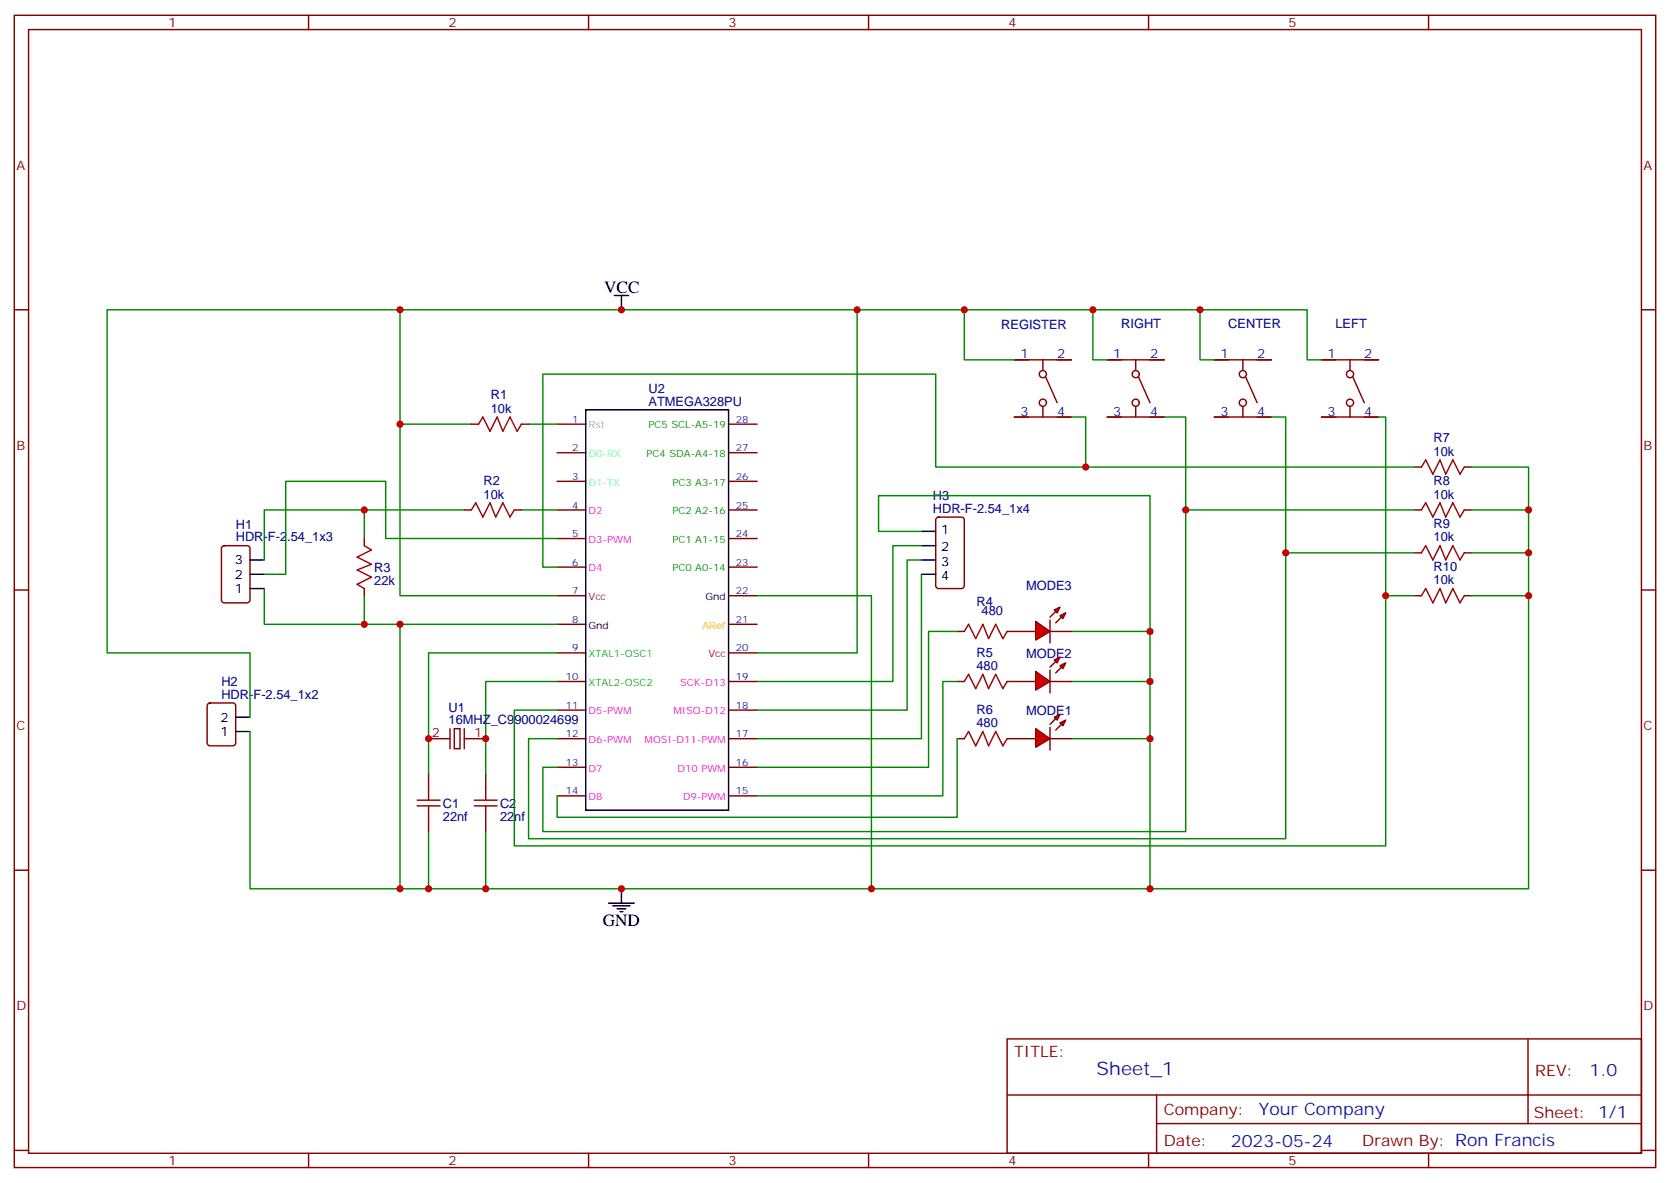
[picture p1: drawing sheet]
<svg xmlns="http://www.w3.org/2000/svg" width="412mm" height="292mm" viewBox="0 0 412 292" stroke-linecap="round" stroke-linejoin="round" font-family="sans-serif">
<g fill="none" stroke="#870000" stroke-width=".35">
<path d="M3.5 3.8h405.4v284.3h-405.4zM7.1 7.3h398.2v277.3h-398.2zM76.2 3.8v3.5M145.3 3.8v3.5M214.5 3.8v3.5M283.6 3.8v3.5M352.8 3.8v3.5M3.5 76.4h3.6M405.3 76.4h3.6M116.4 104.7h1.8M128.8 104.7h1.7M137.6 104.7h7"/>
<path d="M137.6 111.7h7M137.6 118.8h7M179.9 104.7h7.1M179.9 111.7h7.1M179.9 118.8h7.1M90 132.9v1.8M114.7 125.8h1.7M127 125.8h1.8M137.6 125.8h7M137.6 132.9h7M137.6 139.9h7M179.9 125.8h7.1"/>
<path d="M179.9 132.9h7.1M179.9 139.9h7.1M3.5 145.6h3.6M90 145.2v1.8M137.6 147h7M137.6 154.1h7M179.9 147h7.1M179.9 154.1h7.1M236.4 155.8h1.7M248.7 155.8h1.8M405.3 145.6h3.6M112.2 179.8h1.4v4.9h-1.4z"/>
<path d="M137.6 161.1h7M137.6 168.2h7M137.6 175.2h7M179.9 161.1h7.1M179.9 168.2h7.1M179.9 175.2h7.1M236.4 168.2h1.7M248.7 168.2h1.8M105.8 182.3h5.3M105.8 191.1v3.5M114.7 182.3h5.2M119.9 191.1v3.5"/>
<path d="M137.6 182.3h7M137.6 189.3h7M137.6 196.4h7M179.9 182.3h7.1M179.9 189.3h7.1M179.9 196.4h7.1M236.4 182.3h1.7M248.7 182.3h1.8M3.5 214.7h3.6M105.8 201.7v3.5M119.9 201.7v3.5M405.3 214.7h3.6"/>
<path d="M248.7 256.4h156.6v28.2h-156.6zM377.3 256.4v20.9M248.7 270.2h156.5M285.6 277.3h119.6M285.6 270.2v14.1M3.5 283.9h3.6M76.2 284.6v3.5M145.3 284.6v3.5M214.5 284.6v3.5M283.6 284.6v3.5M352.8 284.6v3.5M405.3 283.9h3.6"/>
</g>
<path d="M151.7 72.9h3.5M153.5 72.9v3.5M144.6 101.1h35.3v98.8h-35.3zM153.5 219.3v3.5M150.3 222.8h6.3M151.3 223.6h4.3M152.4 224.3h2.1M153.1 225h.7" fill="none" stroke="#000" stroke-width=".35"/>
<g fill="none" stroke="#008700" stroke-width=".35">
<path d="M98.8 104.7h17.6M130.5 104.7h7.1M114.7 125.8h-24.7v7.1M128.8 125.8h8.8M90 147v7.1h8.8M137.6 147h-38.8v-70.6h112.9v84.7h-24.7M187 147h28.2v72.3h-116.4v-65.2h38.8M236.4 155.8h-7.1v33.5h-42.3M264.6 155.8h19.4v63.5h-68.8M137.6 161.1h-31.8v30M137.6 168.2h-17.7v22.9M236.4 168.2h-3.6v28.2h-45.8"/>
<path d="M264.6 168.2h19.4M236.4 182.3v19.4h-98.8v-5.3M264.6 182.3h19.4M105.8 205.2v14.1M119.9 205.2v14.1"/>
</g>
<g fill="none" stroke="#a10000" stroke-width=".35">
<path d="M118.2 104.7l1-1.8 1.8 3.5 1.8-3.5 1.4 3.5 1.7-3.5 1.8 3.5 1.1-1.7M90 134.7l1.7 1-3.5 1.8 3.5 1.7-3.5 1.5 3.5 1.7-3.5 1.8 1.8 1M116.4 125.8l1.1-1.7 1.7 3.5 1.8-3.5 1.4 3.5 1.8-3.5 1.7 3.5 1.1-1.8M238.1 155.8l1.1-1.7 1.7 3.5 1.8-3.5 1.4 3.5 1.8-3.5 1.7 3.5 1.1-1.8M238.1 168.2l1.1-1.8 1.7 3.5 1.8-3.5 1.4 3.5 1.8-3.5 1.7 3.5 1.1-1.7M103 198.9h5.7M103 197.4h5.7M105.8 194.6v2.8M105.8 198.9v2.8M117.1 198.9h5.7M117.1 197.4h5.7M119.9 194.6v2.8"/>
<path d="M119.9 198.9v2.8M238.1 182.3l1.1-1.8 1.7 3.5 1.8-3.5 1.4 3.5 1.8-3.5 1.7 3.5 1.1-1.7"/>
</g>
<path d="M111.1 179.8v4.9M114.7 179.8v4.9" fill="none" stroke="#871200" stroke-width=".35"/>
<g fill="#f00" stroke="#870000" stroke-width=".35">
<path d="M255.8 179.8l3.5 2.5-3.5 2.1z"/>
<path d="M259.3 179.5v5.6z"/>
</g>
<g fill="#870000" stroke="#870000" stroke-width=".35">
<path d="M259.3 178.8l1.4-1.5z"/>
<path d="M260.7 180.2l1.4-1.4z"/>
</g>
<g fill="#f00" stroke="#870000" stroke-width=".35">
<path d="M260.3 177l1.5-.7-.7 1.4z"/>
<path d="M261.8 178.4l1.4-.7-.7 1.4z"/>
</g>
<path d="M250.5 182.3h5.3M259.3 182.3h5.3" fill="none" stroke="#870000" stroke-width=".35"/>
<g fill="#f00" stroke="#870000" stroke-width=".35">
<path d="M255.8 165.7l3.5 2.5-3.5 2.1z"/>
<path d="M259.3 165.3v5.7z"/>
</g>
<g fill="#870000" stroke="#870000" stroke-width=".35">
<path d="M259.3 164.6l1.4-1.4z"/>
<path d="M260.7 166.1l1.4-1.5z"/>
</g>
<g fill="#f00" stroke="#870000" stroke-width=".35">
<path d="M260.3 162.9l1.5-.7-.7 1.4z"/>
<path d="M261.8 164.3l1.4-.7-.7 1.4z"/>
</g>
<path d="M250.5 168.2h5.3M259.3 168.2h5.3" fill="none" stroke="#870000" stroke-width=".35"/>
<g fill="#f00" stroke="#870000" stroke-width=".35">
<path d="M255.8 153.4l3.5 2.4-3.5 2.1z"/>
<path d="M259.3 153v5.6z"/>
</g>
<g fill="#870000" stroke="#870000" stroke-width=".35">
<path d="M259.3 152.3l1.4-1.4z"/>
<path d="M260.7 153.7l1.4-1.4z"/>
</g>
<g fill="#f00" stroke="#870000" stroke-width=".35">
<path d="M260.3 150.5l1.5-.7-.7 1.4z"/>
<path d="M261.8 151.9l1.4-.7-.7 1.4z"/>
</g>
<g fill="none" stroke="#870000" stroke-width=".35">
<path d="M250.5 88.8h14.1M257.5 88.8v2.5M258.2 93l2.9 6.4M273.4 88.8h14.1M280.5 88.8v2.5M281.2 93l2.8 6.4M299.9 88.8h14.1M306.9 88.8v2.5M307.6 93l2.8 6.4M326.3 88.8h14.1M333.4 88.8v2.5M334.1 93l2.8 6.4"/>
<path d="M250.5 102.9h14.1M257.5 100.4v2.5M273.4 102.9h14.1M280.5 100.4v2.5M299.9 102.9h14.1M306.9 100.4v2.5M326.3 102.9h14.1M333.4 100.4v2.5M349.2 115.3h1.8M361.6 115.3h1.8M54.9 134.9l.5-.2h5.6a.71 .71 0 0 1 .7 .7v12.7a.76 .76 0 0 1-.7 .7h-5.6a.76 .76 0 0 1-.7-.7v-12.7zM231.3 127.8l.5-.2h5.6a.71 .71 0 0 1 .7 .7v16.2a.76 .76 0 0 1-.7 .7h-5.6a.76 .76 0 0 1-.7-.7v-16.2z"/>
<path d="M349.2 125.8h1.8M349.2 136.4h1.8M361.6 125.8h1.8M361.6 136.4h1.8M250.5 155.8h5.3M259.3 155.8h5.3M349.2 147h1.8M361.6 147h1.8M51.4 173.7l.5-.2h5.6a.71 .71 0 0 1 .7 .7v9.1a.76 .76 0 0 1-.7 .7h-5.6a.76 .76 0 0 1-.7-.7v-9.1z"/>
<circle cx="257.5" cy="99.4" r=".88"/>
<circle cx="257.5" cy="92.3" r=".88"/>
<circle cx="280.5" cy="99.4" r=".88"/>
<circle cx="280.5" cy="92.3" r=".88"/>
<circle cx="306.9" cy="99.4" r=".88"/>
<circle cx="306.9" cy="92.3" r=".88"/>
<circle cx="333.4" cy="99.4" r=".88"/>
<circle cx="333.4" cy="92.3" r=".88"/>
</g>
<path d="M351 115.3l1.1-1.8 1.7 3.5 1.8-3.5 1.4 3.5 1.8-3.5 1.7 3.5 1.1-1.7M351 125.8l1.1-1.7 1.7 3.5 1.8-3.5 1.4 3.5 1.8-3.5 1.7 3.5 1.1-1.8M351 136.4l1.1-1.7 1.7 3.5 1.8-3.5 1.4 3.5 1.8-3.5 1.7 3.5 1.1-1.8M351 147l1.1-1.8 1.7 3.6 1.8-3.6 1.4 3.6 1.8-3.6 1.7 3.6 1.1-1.8" fill="none" stroke="#a10000" stroke-width=".35"/>
<g fill="none" stroke="#008700" stroke-width=".35">
<path d="M98.8 76.4h-72.3v84.7h35.2v15.9M211.7 76.4h26.4v12.4h12.4M238.1 76.4h31.8v12.4h3.5M269.9 76.4h26.4v12.4h3.6M296.3 76.4h26.5v12.4h3.5M264.6 102.9h3.5v12.4h81.1M268.1 115.3h-37v-23h-97v47.6h3.5M287.5 102.9h5.3v22.9h56.4M314 102.9h3.5v33.5h31.7M340.4 102.9h1.8v44.1h7M363.4 115.3h14.1v104h-93.5M90 125.8h-24.7v12.4"/>
<path d="M137.6 132.9h-42.4v-14.1h-24.6v22.9h-5.3M227.5 138.2h-3.5v37h-37M227.5 134.7h-7v33.5h-33.5M227.5 131.1h-10.5v-8.8h67v33.5M292.8 125.8v79.4h-158.7v-15.9h3.5M317.5 136.4v70.6h-187v-24.7h7.1M363.4 125.8h14.1M363.4 136.4h14.1M65.3 145.2v8.9h24.7M227.5 141.7v40.6h-40.5M342.2 147v61.7h-215.2v-33.5h10.6M363.4 147h14.1"/>
<path d="M61.7 180.5v38.8h37.1"/>
</g>
<path d="M61.7 138.2h3.6M227.5 138.2h3.6M227.5 131.1h3.6M227.5 134.7h3.6M61.7 145.2h3.6M61.7 141.7h3.6M227.5 141.7h3.6M58.2 177h3.5M58.2 180.5h3.5" fill="none" stroke="#000" stroke-width=".35"/>
<g fill="#c00">
<circle cx="153.5" cy="76.4" r=".88"/>
<circle cx="153.5" cy="219.3" r=".88"/>
<circle cx="98.8" cy="104.7" r=".88"/>
<circle cx="98.8" cy="154.1" r=".88"/>
<circle cx="105.8" cy="182.3" r=".88"/>
<circle cx="105.8" cy="219.3" r=".88"/>
<circle cx="119.9" cy="182.3" r=".88"/>
<circle cx="119.9" cy="219.3" r=".88"/>
<circle cx="215.2" cy="219.3" r=".88"/>
<circle cx="284" cy="168.2" r=".88"/>
<circle cx="284" cy="182.3" r=".88"/>
<circle cx="211.7" cy="76.4" r=".88"/>
<circle cx="238.1" cy="76.4" r=".88"/>
<circle cx="269.9" cy="76.4" r=".88"/>
<circle cx="284" cy="219.3" r=".88"/>
<circle cx="377.5" cy="125.8" r=".88"/>
<circle cx="377.5" cy="136.4" r=".88"/>
<circle cx="377.5" cy="147" r=".88"/>
<circle cx="292.8" cy="125.8" r=".88"/>
<circle cx="317.5" cy="136.4" r=".88"/>
<circle cx="268.1" cy="115.3" r=".88"/>
<circle cx="90" cy="125.8" r=".88"/>
<circle cx="90" cy="154.1" r=".88"/>
<circle cx="98.8" cy="76.4" r=".88"/>
<circle cx="98.8" cy="219.3" r=".88"/>
<circle cx="284" cy="155.8" r=".88"/>
<circle cx="296.3" cy="76.4" r=".88"/>
<circle cx="342.2" cy="147" r=".88"/>
</g>
<text font-size="4.6" fill="#00f" x="270.8" y="265.4">Sheet_1</text>
<g font-size="4.2">
<text x="149.2" y="72.2">VCC</text>
<text x="148.9" y="228.5">GND</text>
</g>
<g font-size="4.2" fill="#00f">
<text x="392.5" y="265.6">1.0</text>
<text x="310.9" y="275.2">Your Company</text>
<text x="304" y="283">2023-05-24</text>
</g>
<g font-size="3.9" fill="#800">
<text x="250.5" y="260.9">TITLE:</text>
<text x="379.1" y="265.6">REV:</text>
<text x="287.4" y="275.1">Company:</text>
<text x="378.7" y="275.8">Sheet: 1/1</text>
<text x="287.4" y="282.8">Date:</text>
<text x="336.4" y="282.9">Drawn By: Ron Francis</text>
</g>
<g font-size="3.2" fill="#800">
<text x="41.6" y="6.8">1</text>
<text x="110.8" y="6.8">2</text>
<text x="179.9" y="6.8">3</text>
<text x="249.1" y="6.8">4</text>
<text x="318.2" y="6.8">5</text>
<text x="4.1" y="41.9">A</text>
<text x="405.9" y="41.9">A</text>
<text x="4.1" y="111">B</text>
<text x="405.9" y="111">B</text>
<text x="4.1" y="180.2">C</text>
<text x="106.6" y="181.9">2</text>
<text x="117.1" y="181.9">1</text>
<text x="405.9" y="180.2">C</text>
<text x="4.1" y="249.3">D</text>
<text x="405.9" y="249.3">D</text>
<text x="41.6" y="287.6">1</text>
<text x="110.8" y="287.6">2</text>
<text x="179.9" y="287.6">3</text>
<text x="249.1" y="287.6">4</text>
<text x="318.2" y="287.6">5</text>
</g>
<g font-size="3.2" fill="#000080">
<text x="247.2" y="81.2">REGISTER</text>
<text x="276.9" y="80.9">RIGHT</text>
<text x="303.3" y="80.9">CENTER</text>
<text x="329.8" y="80.9">LEFT</text>
<text x="121.2" y="101.8">10k</text>
<text x="121.2" y="98.5">R1</text>
<text x="160.1" y="100.1">ATMEGA328PU</text>
<text x="160.1" y="96.9">U2</text>
<text x="354" y="112.4">10k</text>
<text x="354" y="109.1">R7</text>
<text x="119.4" y="119.7">R2</text>
<text x="354" y="119.7">R8</text>
<text x="119.4" y="123">10k</text>
<text x="230.3" y="123.4">H3</text>
<text x="354" y="123">10k</text>
<text x="58.2" y="130.5">H1</text>
<text x="230.3" y="126.5">HDR-F-2.54_1x4</text>
<text x="354" y="130.3">R9</text>
<text x="58.2" y="133.6">HDR-F-2.54_1x3</text>
<text x="354" y="133.6">10k</text>
<text x="92.4" y="141">R3</text>
<text x="354" y="140.8">R10</text>
<text x="92.4" y="144.4">22k</text>
<text x="241.1" y="149.7">R4</text>
<text x="253.4" y="145.6">MODE3</text>
<text x="354" y="144.2">10k</text>
<text x="242.4" y="151.7">480</text>
<text x="241.1" y="165.3">480</text>
<text x="241.1" y="162">R5</text>
<text x="253.4" y="162.3">MODE2</text>
<text x="54.7" y="172.4">HDR-F-2.54_1x2</text>
<text x="54.7" y="169.2">H2</text>
<text x="110.8" y="178.8">16MHZ_C9900024699</text>
<text x="110.8" y="175.6">U1</text>
<text x="241.1" y="179.5">480</text>
<text x="241.1" y="176.1">R6</text>
<text x="253.4" y="176.4">MODE1</text>
<text x="109.4" y="202.5">22nf</text>
<text x="109.4" y="199.3">C1</text>
<text x="123.5" y="202.5">22nf</text>
<text x="123.5" y="199.3">C2</text>
</g>
<g font-size="3.2" fill="#00f">
<text x="252" y="88.4">1</text>
<text x="261.1" y="88.4">2</text>
<text x="274.9" y="88.4">1</text>
<text x="284" y="88.4">2</text>
<text x="301.4" y="88.4">1</text>
<text x="310.4" y="88.4">2</text>
<text x="327.8" y="88.4">1</text>
<text x="336.9" y="88.4">2</text>
<text x="252" y="102.6">3</text>
<text x="261.1" y="102.6">4</text>
<text x="274.9" y="102.6">3</text>
<text x="284" y="102.6">4</text>
<text x="301.4" y="102.6">3</text>
<text x="310.4" y="102.6">4</text>
<text x="327.8" y="102.6">3</text>
<text x="336.9" y="102.6">4</text>
</g>
<g font-size="3.2">
<text x="232.4" y="131.8">1</text>
<text x="232.4" y="136.1">2</text>
<text x="58" y="139.2">3</text>
<text x="58" y="142.8">2</text>
<text x="232.4" y="139.6">3</text>
<text x="232.4" y="143.1">4</text>
<text x="58" y="146.3">1</text>
<text x="54.4" y="178">2</text>
<text x="54.4" y="181.6">1</text>
</g>
<g font-size="2.5" fill="#00f">
<text x="141.3" y="104.3">1</text>
<text x="181.7" y="104.3">28</text>
<text x="141.3" y="111.4">2</text>
<text x="181.7" y="111.4">27</text>
<text x="141.3" y="118.4">3</text>
<text x="181.7" y="118.4">26</text>
<text x="141.3" y="125.5">4</text>
<text x="181.7" y="125.5">25</text>
<text x="141.3" y="132.5">5</text>
<text x="181.7" y="132.5">24</text>
<text x="141.3" y="139.6">6</text>
<text x="181.7" y="139.6">23</text>
<text x="141.3" y="146.6">7</text>
<text x="181.7" y="146.6">22</text>
<text x="141.3" y="153.7">8</text>
<text x="181.7" y="153.7">21</text>
<text x="141.3" y="160.8">9</text>
<text x="181.7" y="160.8">20</text>
<text x="139.7" y="167.8">10</text>
<text x="181.7" y="167.8">19</text>
<text x="139.7" y="174.9">11</text>
<text x="181.7" y="174.9">18</text>
<text x="139.7" y="181.9">12</text>
<text x="181.7" y="181.9">17</text>
<text x="139.7" y="189">13</text>
<text x="181.7" y="189">16</text>
<text x="139.7" y="196">14</text>
<text x="181.7" y="196">15</text>
</g>
<text font-size="2.5" fill="#999" x="145.3" y="105.7">Rst</text>
<g font-size="2.5" fill="#090">
<text x="160.1" y="105.7">PC5 SCL-A5-19</text>
<text x="159.7" y="112.8">PC4 SDA-A4-18</text>
<text x="166.1" y="119.8">PC3 A3-17</text>
<text x="166.1" y="126.9">PC2 A2-16</text>
<text x="166.1" y="133.9">PC1 A1-15</text>
<text x="166.1" y="141">PC0 A0-14</text>
</g>
<g font-size="2.5" fill="#0ff">
<text x="145.3" y="112.8">D0-RX</text>
<text x="145.3" y="119.8">D1-TX</text>
</g>
<g font-size="2.5" fill="#f0f">
<text x="145.3" y="126.9">D2</text>
<text x="145.3" y="133.9">D3-PWM</text>
<text x="145.3" y="141">D4</text>
<text x="167.9" y="169.2">SCK-D13</text>
<text x="145.3" y="176.3">D5-PWM</text>
<text x="166.3" y="176.3">MISO-D12</text>
<text x="145.3" y="183.3">D6-PWM</text>
<text x="159.2" y="183.3">MOSI-D11-PWM</text>
<text x="145.3" y="190.4">D7</text>
<text x="167.3" y="190.4">D10 PWM</text>
<text x="145.3" y="197.4">D8</text>
<text x="168.6" y="197.4">D9-PWM</text>
</g>
<g font-size="2.5" fill="#f00">
<text x="145.3" y="148.1">Vcc</text>
<text x="175" y="162.2">Vcc</text>
</g>
<g font-size="2.5">
<text x="174.2" y="148.1">Gnd</text>
<text x="145.3" y="155.1">Gnd</text>
</g>
<text font-size="2.5" fill="#fc0" x="173.5" y="155.1">ARef</text>
<g font-size="2.5" fill="#0f0">
<text x="145.3" y="162.2">XTAL1-OSC1</text>
<text x="145.3" y="169.2">XTAL2-OSC2</text>
</g>
</svg>
